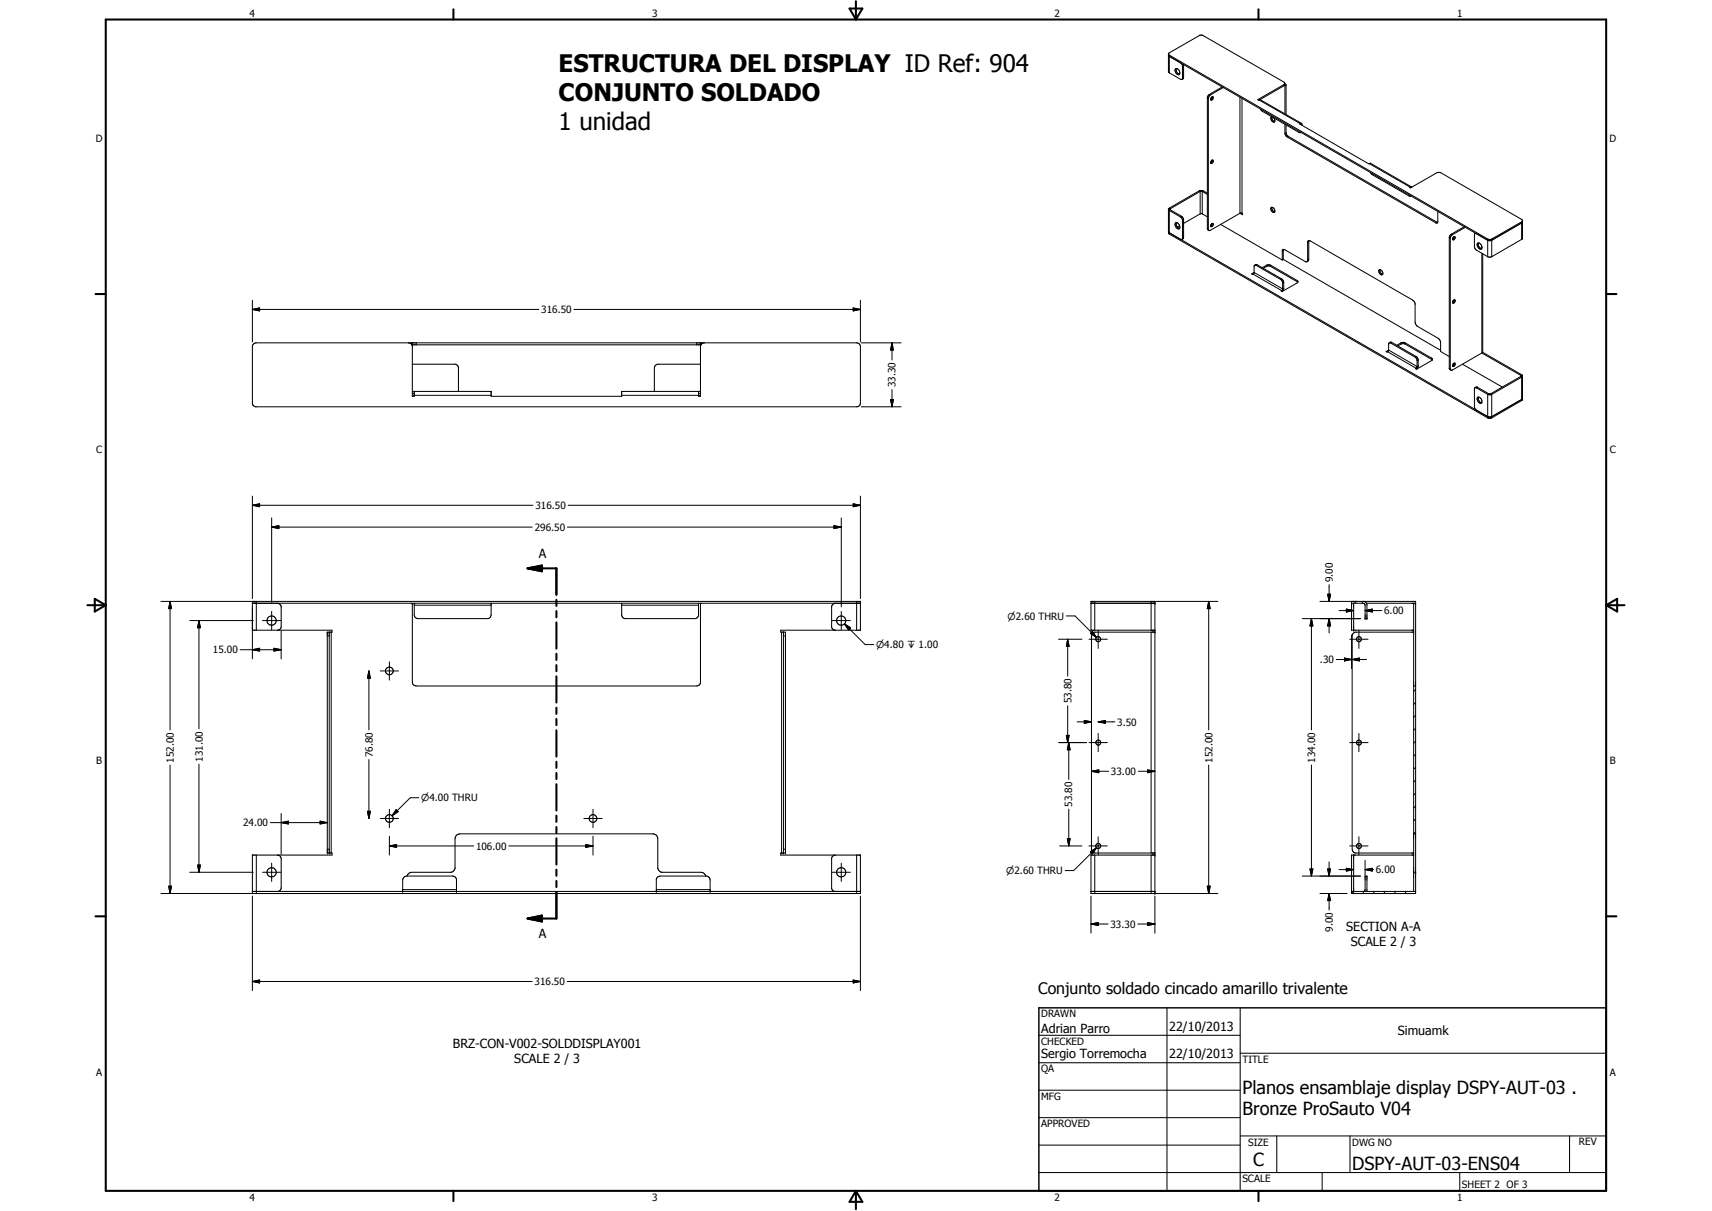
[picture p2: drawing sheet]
<svg xmlns="http://www.w3.org/2000/svg" width="594mm" height="420mm" viewBox="0 0 594 420" stroke-linecap="round" stroke-linejoin="round" font-family="sans-serif">
<g fill="none" stroke="#000" stroke-width=".35">
<path d="M405.5 19.1l.3 .5 110.4 63.8M405.5 18.8l.3 .3M405.8 19.1v6.2M405.8 19.1l110.4 63.8M405.8 25.3l-.3-.5v-6.3l10.8-6.3h.8l28.4 16.3 .3 1M407.9 23.9a1.28 1.28 0 0 1 1.3 .6 1.28 1.28 0 0 1-.1 1.4 1.42 1.42 0 0 1-1.2-2zM408.2 23.7l.1 1.3 1 .7M409.7 21.8l.6 1-.1 4.7h-.5l-3.9-2.2M410.6 22.4l.1 4.7-.5 .5M410.7 26.9l-.4 .2M410.7 22.8l-.4 .2M419 34l.3 .2"/>
<path d="M419.7 32.8l-.7 1v45.6l.5 .6M419.7 32.8l.3 .1M420 32.9l-.7 1.1v45.7l.3 .3M420.4 33.8l.5-.2a.65 .65 0 0 1 0 .8 .65 .65 0 0 1-.8 .2zM420.6 33.6v.5l-.5 .4M424.1 30.1l-4.4 2.7M424.5 30.4l-4.5 2.5M430.3 33.7v40.3M431 34.1v39.9M437 34.7l14.1 8.1M437 34.7l.3-.1 14.3 8.2M437.4 37.8l.6 .8 12.8 7.3 .5 .1"/>
<path d="M445.5 29.3l-9.1 5.3 .6 .1M445.5 29.8l-8.5 4.9M445.5 29.3v.5M445.8 29.5l.1 10M445.8 29.1l.3 .2M445.8 29l-.3 .3M445.8 29.5l-.3 .3M446.1 29.3l.2 10.5M446.1 29.3l-.3 .1M446.2 29.5l-.3 .3M420.4 55.8l.2-.3a.53 .53 0 0 1 .3 .8 .53 .53 0 0 1-.8 .1zM420.6 55.5v.5l-.5 .5"/>
<path d="M441.4 40.6a1.36 1.36 0 0 0 .9 1.6M441.4 40.6a1 1 0 0 0-.3 1 1 1 0 0 0 .9 .8 .84 .84 0 0 0 .5-.8 .84 .84 0 0 0-.6-.8M445.9 43.1v3.2M445.9 46.3l.7 1.2M446.3 43.3v3l.7 1M446.3 46.1l-.4 .2M446.6 47.5l51.6 29.8M447 47.3l51.6 29.8M447 47.3l-.4 .2M451.1 42.8l-.2 .2 24.1 13.9 .6-.2 14.2 8.2M451.1 42.8h.5l.2 .7M475.1 56.8l14.2 8.1"/>
<path d="M475.6 59.9l.6 .7 12.9 7.5 .4-.2M405.5 72.7l.3 .3M405.8 73l3.9 2.3M405.8 73v8.2M405.8 72.2l-.3 .4v8.2l.3 .4M405.8 72.2l.3 .2M406.1 72.4v.4M406.1 72.8l3.9 2.3M406.1 72.8l-.3 .2M407.9 77.3a1.32 1.32 0 0 1 1.3 .7 1.32 1.32 0 0 1-.1 1.4 1.47 1.47 0 0 1-1.2-2.1zM408.2 77.3l.1 1.2 1 .7M409.3 78.3l-.7 .5"/>
<path d="M409.7 75.3l.6 1-.1 6.8M410 75.1l.7 1v6.4l-.5 .6M410 75.1l-.3 .2M410.7 76.3l-.4 .2M416.1 66.2l-10.3 6M416.1 66.2l.4 .2M416.1 66.2h1.4M416.5 66.4l-10.4 6M416.5 74.2l-5.8 3.3M416.5 66.4v7.8M416.5 66.4h.7M416.5 74.2h.7"/>
<path d="M417.2 66.4l1.8 1M417.2 74.2l1.8 1M417.2 66.4v7.8M417.5 66.2l1.5 .9M417.5 66.2l-.3 .2M419 79.3l.3 .2M420.6 77.5a.57 .57 0 0 1 .3 .8 .57 .57 0 0 1-.8 .2M420.6 77.5l-.5 1M420.6 77.5v.5l-.5 .5M423.5 77.9l21.5 12.3M430.3 74l.9 .5-.2-.5M430.3 74h.7"/>
<path d="M430.3 74l-10.7 6M441.1 72a1.07 1.07 0 0 1 1.1 .5 1.07 1.07 0 0 1-.1 1.2 1.21 1.21 0 0 1-1-1.7zM441.4 71.9a1.33 1.33 0 0 0 .9 1.6M489.3 64.9l-.2 .1 .3 .2 9.4-5.3h1l28.2 16.2 .3 .4v6.3l-.3 .3M489.3 64.9h.5M489.3 64.9v.2M489.8 64.9h.1M498.6 77.1l.2 .1M498.6 77.1l-.4 .2M498.8 77.2l-.6 .1M498.9 73.3l-.1 3.9M508.1 78.7l-4.5 2.5"/>
<path d="M508.5 78.9l-4.5 2.5M528 77v6.1M528 77l-10.4 5.9M528.3 77l-10.7 6.4h-1.4M528.3 76.6l-.3 .4M405.5 80.4l.3 .4M405.8 80.8l3.9 2.3h.5M405.8 81.2l110.4 63.8M405.8 80.8l110.4 63.8M410.7 82.4l-.4 .2M434.8 95.1l-.5-.1 .9-.5 9.9 5.7 .4-.2M434.8 95.1l9.9 5.7"/>
<path d="M435.9 92.1l-.6 .1-.1 2.5-.4 .4M435.9 92.1l8.5 4.8M436.2 91.9l-.8 .1M436.2 91.9l-.3 .2M436.2 91.9l8.5 4.9M439.5 92h1.4M439.5 92v.5M439.5 92.5l.6-.3 .8 .3M439.5 92l-1.5 .9M439.5 92.5l-1.1 .6M440.9 92v.5M440.9 92.5l9.2 5.2"/>
<path d="M440.9 92l9.2 5.3M444.4 96.9l.7 1.1v2.4l-.4 .4M444.7 96.8l.8 1.2M444.7 96.8l-.3 .1M445 90.2v-3.2l.5-.5 7.4 4.2 .6 .1M445.3 87l-.3 .2M445.3 90l-.3 .2M445.3 90l54.6 31.5M445.4 86.5l-.1 3.5M445.5 98l-.4 .2M445.5 98v2M450.1 97.3l.3 .4-.3 .5-5.2 2.9-.3-.1 .1-.2"/>
<path d="M450.1 97.3v.4M450.1 97.7l.2 .3M453.5 90.8l.3-.4v-6.5l.2-.4h.5l35.7 20.6 .9 1.3v6.4l.2 .8 .6 .7 7.3 4.2 .7 1.2v3.3l3 1.7M454.1 90l-.6 .8M454.1 90l-.3 .2M454.1 83.9l-.3 .2M454.2 83.5l-.1 6.5M478.9 93.6a1.38 1.38 0 0 0 .9 1.6M478.9 93.6a.89 .89 0 0 0-.5 .9 .89 .89 0 0 0 .7 .7h.7M478.9 93.6l.9 .8v.8M502.9 82.5l.4 .2M503.3 82.7v45.3"/>
<path d="M503.6 81.2l-.7 1.1v45.6l.6 .5M503.6 81.2l.4 .2M504 81.4l-.7 1.3M504.2 82.4l.5-.4a.66 .66 0 0 1 .2 .8 .66 .66 0 0 1-.6 .4l-.2-.1zM504.6 82.1l-.2 .6-.3 .3M511.8 81.1v5.1l.4 .5 4 2.4M511.8 81.1h.6l3.8 2.3M512.1 80.9l-.3 .1M512.6 84.5a1.17 1.17 0 0 1 1.4 .5 1.17 1.17 0 0 1-.2 1.5 1.64 1.64 0 0 1-1.2-2zM513 84.3a1.56 1.56 0 0 0 1.2 2M514.2 85.6v.5M514.2 87.9v34.6"/>
<path d="M514.5 88.1v34.1l-.3 .3M516.2 82.9h1.4M516.2 82.9v6.2M516.2 89.1h1.4M517.6 82.9v6.2M528 83.1l-10.4 6M87.6 107.4l2.5-.6v1.1zM87.6 104.2v14.5M87.6 107.4h99.4M88.2 119.2l.7-.2h208.4l.9 .3 .4 1v19.5l-.2 .8-.9 .5h-208.9l-.8-.5-.2-.8v-19.5zM141.8 119l.9 .3 .4 1v17.2h.7v-1.7M142.7 119v.4"/>
<path d="M142.9 119.6h100.3M143.1 119v.6M144.4 119v.6M199.2 107.4h99.4M241.8 119v.6M243.1 119v.6M243.4 119v.4M244.4 119l-.7 .2-.6 1.1v17.2h-.7v-1.7M296.1 106.8l2.5 .6-2.5 .5zM298.6 104.2v14.5M298.9 119h13.8M309.5 119l.5 2.5h-1z"/>
<path d="M309.5 119v5.9M444.7 100.8v.2M445.5 100l-.6 1.1M482.5 119l-.4-.1-.2 .4v2.2M482.5 119l8.6 4.9M482.9 118.8l-.8 .2M482.9 118.8l-.4 .2M482.9 118.8l8.5 4.9M486.1 119h1.5M486.1 119v.4M486.1 119.4h1.5M486.1 119l-1.4 .8"/>
<path d="M486.1 119.4l-1.1 .6M487.6 119v.4M487.6 119l9.2 5.2M487.6 119.4l9.2 5.3M504.2 104.4l.5-.4a.66 .66 0 0 1 .2 .8 .66 .66 0 0 1-.6 .4l-.2-.2zM504.6 104l-.1 .5-.4 .5M143.1 135.8h27.3v1.7h45.3v-1.7h27.4M143.1 137.2h27.3M143.1 126.4h15.2l.6 .6 .2 .7v8.1M143.1 136.5h.7M215.7 137.2h27.4M242.4 136.5h.7"/>
<path d="M243.1 126.4h-15l-.4 .2-.6 1.1v8.1M309 138.6h1l-.5 2.5zM309.5 135.2v5.9M481.5 122l9.9 5.8M481.9 121.5l-.9 .5h.5M481.9 121.5l9.8 5.7 .4-.2M481.9 121.5l-.4 .5M491.1 123.9l.6 1v2.4l-.3 .5M491.4 123.7l.7 1v2.5l-.5 .9M491.4 123.7l-.3 .2M491.4 127.8v.2M492.1 124.9l-.4 .2"/>
<path d="M496.8 124.2l.2 .7M496.8 124.2v.5M496.8 124.7l.2 .2M497 124.9l-5.4 3.2-.4-.2 .2-.1M502.9 127.8l.4 .2M504.3 126.2l.5-.2a.65 .65 0 0 1 0 .8 .65 .65 0 0 1-.7 .2zM504.6 126l-.1 .5-.4 .4M507.5 126.4l13.8 7.9M511.8 134.5v7.2l.4 .5 4 2.4M511.8 134.5l.6 .1M512.4 134.6l3.8 2.2M512.7 134.4l-.9 .1"/>
<path d="M512.7 134.4l-.3 .2M512.7 134.4l3.9 2.2M513 137.8a1.56 1.56 0 0 0 1.2 1.9M513 137.8a1.26 1.26 0 0 0 .4 2l.6 .2 .2-.3M513 137.8a1.57 1.57 0 0 1 1.2 1.9M514.2 122.5l13.5 7.7M514.2 122.5l-10.2 5.9h-.6l-.1-.4M514.5 122.2l13.5 7.8M516.2 136.8v8.2M516.2 136.8h1.4M516.6 136.6l-.4 .2M516.6 136.6h.7"/>
<path d="M517.3 136.6l.3 .2M517.6 136.8v8.2M527.7 130.6l-10.4 6M527.7 130.6l.3 .3M527.7 130.2v.4M528 130.9l-10.4 5.9M528 130.9v8.1M528 130l.3 .3v8.4l-.3 .3M528 130l-.3 .2M528 139l-10.4 6M528.3 138.3l-10.7 6.3h-1.4M528.3 130.5l-.3 .4"/>
<path d="M298.9 141.1h13.8M516.2 145h1.4M87.6 175.3l2.5-.5v1zM87.6 172.1v35.6M87.6 175.3h97.3M94.3 179.7v29.3M197.1 175.3h101.5M291.9 179.7v30.9M296.1 174.8l2.5 .5-2.5 .5zM298.6 172.1v35.6M94.3 182.9l2.5-.5v1zM94.3 182.9h90.4"/>
<path d="M196.9 182.9h95M289.4 182.4l2.5 .5-2.5 .5zM55.8 208.7h31.5M59 208.7l.5 2.5h-1zM59 208.7v44.5M65.9 215.3h22M69 215.3l.5 2.5h-.9zM69 215.3v37.6M87.6 218.7h27.6v.6h-1.6v76.7h1.6v.7h-27.6v13.3h211v-13.3h-27.7v-.7h1.7v-76.7h-1.7v-.6h27.7v-10h-211v19.9M87.6 209.3h211M88.9 208.7v10M91.1 215.3h6.3"/>
<path d="M94.3 212.1v6.4M96.3 209.3l.7 .2 .6 .9v7.2l-.6 .8-.7 .3M97.6 218.9v9.7M114.3 219.3v76.7M114.9 219.3v76.7M142.7 209.3l.4 .4v26.9l.2 .8 1.1 .6h97.6l.7-.4 .4-1v-26.9l.3-.4M143.8 209.3v4.3l.3 .6 .7 .4h24.5l.7-.4 .4-.6v-4.3M143.8 210h26.6M215.7 209.3l.1 4.3 .3 .6 .7 .4h24.5l.5-.2 .6-.8v-4.3M215.7 210h26.7M271.2 219.3v76.7M271.9 219.3v76.7"/>
<path d="M288.7 215.3h6.4M289.9 209.3l-.9 .4-.4 .7v7.2l.4 .7 .9 .4M291.9 212.1v6.4M293 216.5l2.2 1.3-.7 .8zM293 216.5l7.2 7.1h3M297.3 208.7v10M370 213.7h3l7.5 7.4M378.4 219.8l.7-.7 1.4 2zM378.6 209.3h22.2M379.9 208.7v10M381.1 218.6v6.4M399.5 208.7v10"/>
<path d="M399.5 219.3v76.7M400.1 218.7v.6M400.8 219.3h-20.9l-.9 .6-.3 .7 .1 74.3 .6 .9 .5 .2h20.9M400.8 218.7h-22.2v-10h22.2v101.3h-22.2v-13.3h22.2M401 208.7h21.6M419.4 208.7l.5 2.5h-1zM419.4 208.7v44.5M451.9 214.6h20.2M455.1 214.6l.5 2.6h-1zM455.1 214.6v38.6M458 208.7h33.2v101.3M460.7 206.2h1l-.5 2.5z"/>
<path d="M461.2 214.6l.5 2.6h-1zM461.2 202.9v5.8M461.2 214.6v5M464.7 211.8h5M467.2 211.3l2.5 .5-2.5 .5zM469 208.7v10h21.6M469.7 209.3v9.4M469.9 208.7l.6 .6M471.5 218.6v6.4M472.7 208.7v.6M473.3 208.7l.5 .2 .5 .8v4.9h-.6v-4.6l-.2-.5-.5-.2h-4M473.7 211.8l2.5-.5v1z"/>
<path d="M473.7 211.8h5.8M474.2 209.3h17M490.6 219.3h-20.3l-.8 .6-.3 .7 .1 74.3 .2 .5 .8 .6h20.3M490.6 209.3v100M83.3 225.4h14.3M87.6 225.4l2.5-.5v1zM95.1 224.9l2.5 .5-2.5 .5zM113.6 220.6h.7M128 232.8l.5 2.5h-1zM128 232.8v20.4M131.9 232.8h6.4M135.1 229.6v6.4"/>
<path d="M271.9 220.6h.7M367.3 221.8h8.1M370.5 221.8l.5 2.5h-1zM370.5 221.8v12.8M377.9 221.8h6.4M463.7 228.8h5.3M466.5 228.3l2.5 .5-2.5 .5zM468.4 221.8h6.3M469 220.3v1.4M469 221.9v10.1M469.2 228.8l2.6-.5v1zM469.2 228.8h5"/>
<path d="M490.6 238h.6M491.2 239.2l-.6 .7M367.3 257.6h9.8M370 255.1h1l-.5 2.5zM370.5 244.9v12.7M370.9 257.6l.4 2.5h-.9zM370.9 257.6v12.8M373.8 250.4h4.9M376.3 250l2.4 .4-2.4 .6zM377.9 257.6h6.4M381.1 250.4l2.5-.4v1zM381.1 254.5v6.3"/>
<path d="M381.1 250.4h5.8M468.4 257.6h6.3M471.5 254.5v6.3M491.2 257.2l-.6 .7M491.2 252.7l-.6 .7M491.2 248.2l-.6 .7M491.2 243.7l-.6 .7M59 265.4v44.6M69 265.1v37.5M128 263.5v20.5M145.3 276.8h-2.9l-6.3 6.2M378.7 267.6l2.6-.5v1z"/>
<path d="M378.7 267.6h6M395 267.6h5.8M398.3 267.1l2.5 .5-2.5 .5zM419.4 265.4v44.6M455.1 265.4v38.6M491.2 279.7l-.6 .6M491.2 275.2l-.6 .6M491.2 270.7l-.6 .6M491.2 266.2l-.6 .6M491.2 261.7l-.6 .6M88.9 296.7v13.3M93.8 285.4h19.8"/>
<path d="M94.3 299.5v6.3M96.5 296.7l.9 .5 .2 .5v10.5l-.6 .9-.5 .2M97.6 285.4l2.5-.5v1zM97.6 282.2v14.2M111.1 284.9l2.5 .5-2.5 .5zM113.6 294.6h.7M127.5 281.5h1l-.5 2.5zM131.9 284h6.4M135.1 293.5l2.5-.5v1zM135.1 293.5h29.3M135.1 280.8v6.3M135.1 290.1v6.6"/>
<path d="M137.4 280.9l.8 .7-2.1 1.4zM176.6 293.5h29.2M202.6 284h6.4M203.3 293l2.5 .5-2.5 .5zM205.8 280.8v6.3M205.8 290.1v6.6M271.9 294.6h.7M289.6 296.7l-.6 .4-.4 .6v10.5l.6 .9 .4 .2M291.9 299.5v6.3M297.3 296.7v13.3M367.7 293.5h7.7M370.4 291h.9l-.4 2.5z"/>
<path d="M370.9 280.7v12.8M377.9 293.5h6.4M378.4 295.5l2.1-1.4-1.4 2.1zM379.9 296.7v13.3M380.5 294.1l-7.9 7.9h-3M381.1 290.3v6.4M399.5 296.7v13.3M400.1 296v.7M461.2 299v5M468.4 293.5h6.3M469.7 296.7v12.6M471.5 290.3v6.4"/>
<path d="M473.7 298.5v5.2M490.6 296.7h-21.6v13.3h22.2M491.2 288.6l-.6 .7h.6M491.2 284.1l-.6 .7M55.8 310h31.5M58.5 307.5h1l-.5 2.5zM65.9 302.6h22M68.6 300.1h.9l-.5 2.5zM87.6 309.3h211M87.6 310.9v32.8M91.1 302.6h6.3M139.7 309.3l.1-4.2 .3-.7 1-.4h16.2l.7 .4 .4 .7v4.2"/>
<path d="M139.7 308.7h18.7M141.3 304l.6-1 1-.4h13.6l.8-.3 .6-1v-10.3a1.73 1.73 0 0 1 1.7-1.7h67.3l.8 .4 .5 1 .1 10.6 .5 1 .8 .3h13.6l1.1 .4 .6 1M227.7 309.3v-4.2l.4-.7 .7-.4h16.3a1.37 1.37 0 0 1 1.3 1.3v4M227.7 308.7h18.7M288.7 302.6h6.4M298.6 310.9v32.8M378.6 309.3h22.2M378.6 310.9v12.9M400.8 310.9v12.9M401 310h21.6M418.9 307.5h1l-.5 2.5zM451.9 304h20.2"/>
<path d="M454.6 301.5h1l-.5 2.5zM458 310h9.4M460.7 301.5h1l-.5 2.5zM461.2 310l.5 2.5h-1zM461.2 310v5.8M464.7 301.7h5M467.2 301.2l2.5 .5-2.5 .5zM469 309.3h22.2M469.6 309.3l-.4 .7M473.2 309.3l.5-.6v-4.7h.6l-.1 5.3M473.3 309.3l-.4 .7M473.7 301.7l2.5-.5v1z"/>
<path d="M473.7 301.7h2.9M476.9 309.3l-.4 .7M480.6 309.3l-.4 .7M484.2 309.3l-.3 .7M487.9 309.3l-.4 .7M490.6 302.6h.6M491.2 309.9v.1M378.6 320.6l2.5-.5v1zM378.6 320.6h5.9M394.8 320.6h6M398.3 320.1l2.5 .5-2.5 .5zM87.6 340.5l2.5-.5v1z"/>
<path d="M87.6 340.5h97.1M196.8 340.5h101.8M296.1 340l2.5 .5-2.5 .5zM360.5 359.2h69.9M405 349.7v63.5M430.4 349.7v63.5M360.5 368.7h69.9M360.5 378.2h69.9M430.4 365.4h127M360.5 387.8h69.9M360.5 397.3h69.9M430.4 394.1h127"/>
<path d="M443.1 394.1v12.7M468.5 394.1v12.7M544.7 394.1v12.7M360.5 406.8h196.9M458.8 406.8v6.4M506.6 406.8v6.4"/>
<circle cx="94.2" cy="215.3" r="1.61"/>
<circle cx="291.9" cy="215.3" r="1.6"/>
<circle cx="135.1" cy="232.8" r="1.34"/>
<circle cx="381.1" cy="221.8" r=".88"/>
<circle cx="471.6" cy="221.8" r=".88"/>
<circle cx="381.1" cy="257.7" r=".86"/>
<circle cx="471.6" cy="257.7" r=".86"/>
<circle cx="135.1" cy="284" r="1.32"/>
<circle cx="205.8" cy="284" r="1.34"/>
<circle cx="381.1" cy="293.5" r=".87"/>
<circle cx="471.6" cy="293.5" r=".88"/>
<circle cx="94.2" cy="302.6" r="1.6"/>
<circle cx="291.9" cy="302.6" r="1.61"/>
</g>
<g fill="#000">
<circle cx="113.6" cy="219.3" r=".18"/>
<circle cx="114.3" cy="219.3" r=".18"/>
<circle cx="271.9" cy="219.3" r=".18"/>
<circle cx="272.6" cy="219.3" r=".18"/>
<circle cx="400.8" cy="208.7" r=".18"/>
<circle cx="400.8" cy="218.7" r=".18"/>
<circle cx="400.8" cy="209.3" r=".18"/>
<circle cx="400.8" cy="219.3" r=".18"/>
<circle cx="469.7" cy="218.7" r=".18"/>
<circle cx="473.7" cy="214.6" r=".18"/>
<circle cx="474.3" cy="214.6" r=".18"/>
<circle cx="490.6" cy="218.7" r=".18"/>
<circle cx="490.6" cy="219.3" r=".18"/>
<circle cx="113.6" cy="296" r=".18"/>
<circle cx="114.3" cy="296" r=".18"/>
<circle cx="271.9" cy="296" r=".18"/>
<circle cx="272.6" cy="296" r=".18"/>
<circle cx="400.8" cy="296.7" r=".18"/>
<circle cx="400.8" cy="296" r=".18"/>
<circle cx="469" cy="296.7" r=".18"/>
<circle cx="469.7" cy="296.7" r=".18"/>
<circle cx="490.6" cy="296.7" r=".18"/>
<circle cx="490.6" cy="296" r=".18"/>
<circle cx="139.7" cy="309.3" r=".18"/>
<circle cx="158.4" cy="309.3" r=".18"/>
<circle cx="227.7" cy="309.3" r=".18"/>
<circle cx="246.4" cy="309.3" r=".18"/>
<circle cx="400.8" cy="309.3" r=".18"/>
<circle cx="400.8" cy="310" r=".18"/>
<circle cx="469" cy="309.3" r=".18"/>
<circle cx="469.7" cy="309.3" r=".18"/>
<circle cx="490.6" cy="302.6" r=".18"/>
<circle cx="491.2" cy="302.6" r=".18"/>
</g>
<g fill="none" stroke="#000" stroke-width=".71">
<path d="M36.7 6.8h520.7v406.4h-520.7zM157.3 3.2v3.6M294.8 3h4.4l-2.2 3.8zM297 .4v6.4M436.7 3.2v3.6M33.1 102h3.6M557.4 102h3.5M183.1 197.2l5-1v2zM183.1 197.2h10v9.1M30.3 210h6.4M32.9 207.8l3.8 2.2-3.8 2.2zM193.1 208.1v2.1"/>
<path d="M193.1 212v2.2M193.1 215.9v9.1M557.4 210h6.3M557.4 210l3.8-2.2v4.4zM193.1 226.8v2.2M193.1 230.8v2.1M193.1 234.7v9.1M193.1 245.5v2.2M193.1 249.5v2.1M193.1 253.4v9.1M193.1 264.3v2.1M193.1 268.2v2.1"/>
<path d="M193.1 272.1v9.1M193.1 283v2.2M193.1 286.9v2.2M193.1 290.8v9.2M33.1 317.9h3.6M183.1 318.7l5-1v2zM193.1 301.8v2.1M193.1 305.6v2.2M193.1 309.5v9.2h-10M557.4 317.9h3.5M157.3 413.2v3.5M297 413.2v6.3"/>
<path d="M297 413.2l2.2 3.8h-4.4zM436.7 413.2v3.5"/>
</g>
<path d="M360.5 349.7h196.9v63.5h-196.9z" fill="none" stroke="#000" stroke-width=".51"/>
<g fill="#000">
<path d="M87.6 107.4l2.5-.6v1.1zM296.1 106.8l2.5 .6-2.5 .5zM309 138.6h1l-.5 2.5zM309.5 119l.5 2.5h-1zM87.6 175.3l2.5-.5v1zM296.1 174.8l2.5 .5-2.5 .5zM94.3 182.9l2.5-.5v1zM183.1 197.2l5-1v2zM289.4 182.4l2.5 .5-2.5 .5zM59 208.7l.5 2.5h-1zM69 215.3l.5 2.5h-.9zM293 216.5l2.2 1.3-.7 .8z"/>
<path d="M378.4 219.8l.7-.7 1.4 2zM419.4 208.7l.5 2.5h-1zM455.1 214.6l.5 2.6h-1zM460.7 206.2h1l-.5 2.5zM461.2 214.6l.5 2.6h-1zM467.2 211.3l2.5 .5-2.5 .5zM473.7 211.8l2.5-.5v1zM87.6 225.4l2.5-.5v1zM95.1 224.9l2.5 .5-2.5 .5zM128 232.8l.5 2.5h-1zM370.5 221.8l.5 2.5h-1zM466.5 228.3l2.5 .5-2.5 .5z"/>
<path d="M469.2 228.8l2.6-.5v1zM370 255.1h1l-.5 2.5zM376.3 250l2.4 .4-2.4 .6zM381.1 250.4l2.5-.4v1zM370.9 257.6l.4 2.5h-.9zM378.7 267.6l2.6-.5v1zM398.3 267.1l2.5 .5-2.5 .5zM97.6 285.4l2.5-.5v1zM111.1 284.9l2.5 .5-2.5 .5zM127.5 281.5h1l-.5 2.5zM137.4 280.9l.8 .7-2.1 1.4zM135.1 293.5l2.5-.5v1z"/>
<path d="M203.3 293l2.5 .5-2.5 .5zM370.4 291h.9l-.4 2.5zM378.4 295.5l2.1-1.4-1.4 2.1zM58.5 307.5h1l-.5 2.5zM68.6 300.1h.9l-.5 2.5zM183.1 318.7l5-1v2zM418.9 307.5h1l-.5 2.5zM454.6 301.5h1l-.5 2.5zM460.7 301.5h1l-.5 2.5zM461.2 310l.5 2.5h-1zM467.2 301.2l2.5 .5-2.5 .5zM473.7 301.7l2.5-.5v1z"/>
<path d="M378.6 320.6l2.5-.5v1zM398.3 320.1l2.5 .5-2.5 .5zM87.6 340.5l2.5-.5v1zM296.1 340l2.5 .5-2.5 .5z"/>
</g>
<g font-size="8.4">
<text x="193.8" y="25.1">ESTRUCTURA DEL DISPLAY ID Ref: 904</text>
<text x="193.8" y="35.2">CONJUNTO SOLDADO</text>
<text x="193.8" y="45.3">1 unidad</text>
</g>
<g font-size="6.3">
<text x="431.1" y="379.4">Planos ensamblaje display DSPY-AUT-03 .</text>
<text x="431.1" y="386.9">Bronze ProSauto V04</text>
<text x="434.8" y="404.7">C</text>
<text x="469.2" y="406">DSPY-AUT-03-ENS04</text>
</g>
<text font-size="5.5" x="360.2" y="344.8">Conjunto soldado cincado amarillo trivalente</text>
<g font-size="4.4">
<text x="187" y="193.7">A</text>
<text x="467.2" y="323">SECTION A-A</text>
<text x="187" y="325.4">A</text>
<text x="468.7" y="328.2">SCALE 2 / 3</text>
<text x="361.3" y="358.4">Adrian Parro</text>
<text x="405.7" y="357.7">22/10/2013</text>
<text x="485" y="359.2">Simuamk</text>
<text x="157.2" y="363.8">BRZ-CON-V002-SOLDDISPLAY001</text>
<text x="178.5" y="369">SCALE 2 / 3</text>
<text x="361.3" y="367.1">Sergio Torremocha</text>
<text x="405.7" y="367.2">22/10/2013</text>
</g>
<g font-size="3.5">
<text x="86.6" y="5.8">4</text>
<text x="226.3" y="5.8">3</text>
<text x="365.9" y="5.8">2</text>
<text x="505.6" y="5.8">1</text>
<text x="33.3" y="49.4">D</text>
<text x="558.5" y="49.4">D</text>
<text x="187.8" y="108.6">316.50</text>
<text x="310.8" y="134.4" transform="rotate(-90 310.8 134.4)">33.30</text>
<text x="33.4" y="157.3">C</text>
<text x="558.6" y="157.3">C</text>
<text x="185.8" y="176.6">316.50</text>
<text x="185.5" y="184.2">296.50</text>
<text x="462.5" y="202.1" transform="rotate(-90 462.5 202.1)">9.00</text>
<text x="480.3" y="213.1">6.00</text>
<text x="73.8" y="226.7">15.00</text>
<text x="458" y="230.1">.30</text>
<text x="371.8" y="244.1" transform="rotate(-90 371.8 244.1)">53.80</text>
<text x="387.7" y="251.8">3.50</text>
<text x="129.3" y="262.7" transform="rotate(-90 129.3 262.7)">76.80</text>
<text x="33.4" y="265.2">B</text>
<text x="60.3" y="264.6" transform="rotate(-90 60.3 264.6)">152.00</text>
<text x="70.4" y="264.3" transform="rotate(-90 70.4 264.3)">131.00</text>
<text x="385.5" y="268.9">33.00</text>
<text x="420.7" y="264.6" transform="rotate(-90 420.7 264.6)">152.00</text>
<text x="456.4" y="264.6" transform="rotate(-90 456.4 264.6)">134.00</text>
<text x="558.6" y="265.2">B</text>
<text x="372.1" y="280" transform="rotate(-90 372.1 280)">53.80</text>
<text x="84.4" y="286.7">24.00</text>
<text x="165.2" y="294.8">106.00</text>
<text x="477.4" y="303">6.00</text>
<text x="385.3" y="321.9">33.30</text>
<text x="462.5" y="323.4" transform="rotate(-90 462.5 323.4)">9.00</text>
<text x="185.5" y="341.8">316.50</text>
<text x="361.3" y="353">DRAWN</text>
<text x="361.3" y="362.5">CHECKED</text>
<text x="431.1" y="368.7">TITLE</text>
<text x="33.4" y="373.2">A</text>
<text x="361.3" y="372.1">QA</text>
<text x="558.6" y="373.2">A</text>
<text x="361.3" y="381.6">MFG</text>
<text x="361.3" y="391.1">APPROVED</text>
<text x="433.1" y="397.5">SIZE</text>
<text x="469.2" y="397.5">DWG NO</text>
<text x="547.9" y="397.4">REV</text>
<text x="431.1" y="410.2">SCALE</text>
<text x="507.3" y="412.3">SHEET 2 OF 3</text>
<text x="86.6" y="416.7">4</text>
<text x="226.3" y="416.7">3</text>
<text x="365.9" y="416.7">2</text>
<text x="505.6" y="416.7">1</text>
</g>
<g font-size="3.3">
<text x="349.7" y="215">n2.60 THRU</text>
<text x="304" y="224.9">n4.80 x 1.00</text>
<text x="146.2" y="278">n4.00 THRU</text>
<text x="349.2" y="303.3">n2.60 THRU</text>
</g>
</svg>
